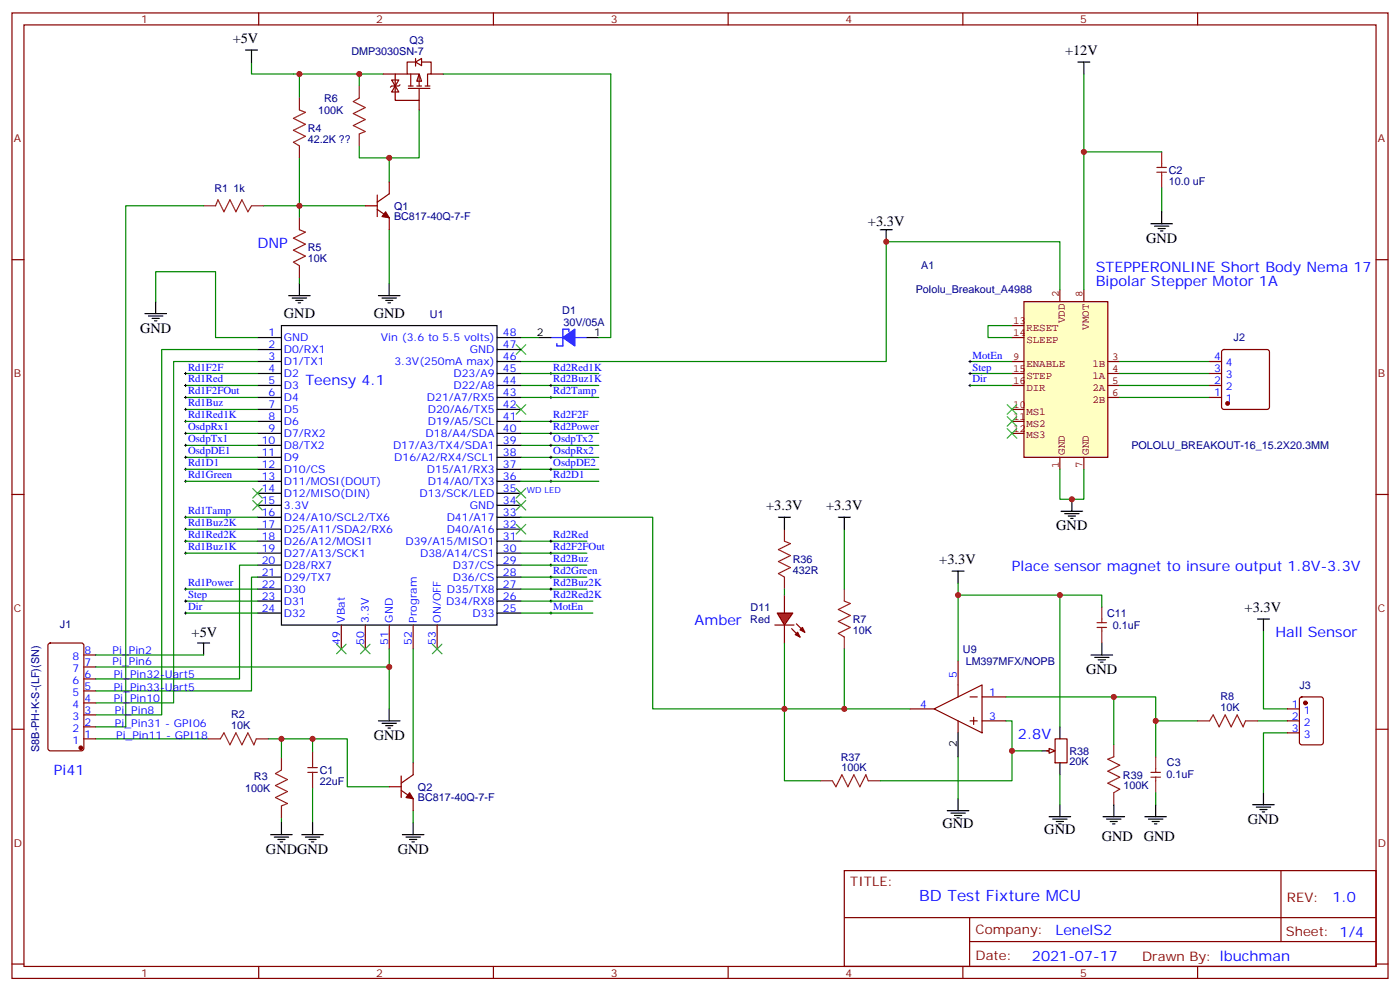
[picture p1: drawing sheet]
<svg xmlns="http://www.w3.org/2000/svg" width="412mm" height="292mm" viewBox="0 0 412 292" stroke-linecap="round" stroke-linejoin="round" font-family="sans-serif">
<g fill="none" stroke="#870000" stroke-width=".35">
<path d="M3.5 3.8h405.4v284.3h-405.4zM7.1 7.3h398.2v277.3h-398.2zM76.2 3.8v3.5M145.3 3.8v3.5M214.5 3.8v3.5M283.6 3.8v3.5M352.8 3.8v3.5M3.5 76.5h3.6M405.3 76.5h3.6M3.5 145.6h3.6M405.3 145.6h3.6M3.5 214.8h3.6"/>
<path d="M405.3 214.8h3.6M248.7 256.4h156.6v28.2h-156.6zM377.3 256.4v20.9M248.7 270.2h156.5M285.6 277.3h119.6M285.6 270.2v14.2M3.5 283.9h3.6M76.2 284.6v3.5M145.3 284.6v3.5M214.5 284.6v3.5M283.6 284.6v3.5M352.8 284.6v3.5"/>
<path d="M405.3 283.9h3.6"/>
</g>
<path d="M162.3 99.4h3.5M167.6 97.6v-.7h-1.8v5h-1.8v-.7M169.3 99.4h3.6" fill="none" stroke="#00f" stroke-width=".35"/>
<path d="M165.8 99.4l3.5-2.5v5z" fill="#00f" stroke="#00f" stroke-width=".35"/>
<path d="M158.7 99.4h3.6M172.9 99.4h3.5" fill="none" stroke="#000" stroke-width=".35"/>
<path d="M179.9 21.8v77.6h-3.5M153.5 99.4h5.2" fill="none" stroke="#008700" stroke-width=".35"/>
<path d="M301.6 88.8h24.7v45.9h-24.7z" fill="#ffffc2" stroke="#850000" stroke-width=".35"/>
<g fill="none" stroke="#850000" stroke-width=".35">
<path d="M298.1 95.9h3.5M298.1 99.4h3.5M312.2 85.3v3.5M319.3 85.3v3.5M298.1 106.5h3.5M298.1 110h3.5M298.1 113.5h3.5M326.3 106.5h3.5M326.3 110h3.5M326.3 113.5h3.5M326.3 117.1h3.5M298.1 120.6h3.5"/>
<path d="M298.1 124.1h3.5M298.1 127.6h3.5M312.2 134.7v3.5M319.3 134.7v3.5"/>
</g>
<g fill="none" stroke="#000" stroke-width=".35">
<path d="M72.3 14.7h3.5M74.1 14.7v3.6M317.5 18.3h3.5M319.3 18.3v3.5M259.3 67.7h3.5M261.1 67.7v3.5M339 65.9h6.4M340.1 66.6h4.2M341.1 67.3h2.2M341.8 68h.7M342.2 62.4v3.5M42.7 92.4h6.3"/>
<path d="M43.7 93.1h4.3M44.8 93.8h2.1M45.5 94.5h.7M45.9 88.8v3.6M75.8 99.4h7.1M82.9 95.9h63.5v88.2h-63.5zM111.5 87.1h6.3M112.5 87.8h4.3M113.6 88.5h2.1M114.3 89.2h.7M114.7 83.5v3.6M146.4 99.4h7.1"/>
<path d="M75.8 102.9h7.1M75.8 106.5h7.1M75.8 110h7.1M75.8 113.5h7.1M75.8 117.1h7.1M146.4 102.9h7.1M146.4 106.5h7.1M146.4 110h7.1M146.4 113.5h7.1M146.4 117.1h7.1M75.8 120.6h7.1M75.8 124.1h7.1"/>
<path d="M75.8 127.6h7.1M75.8 131.2h7.1M75.8 134.7h7.1M75.8 138.2h7.1M146.4 120.6h7.1M146.4 124.1h7.1M146.4 127.6h7.1M146.4 131.2h7.1M146.4 134.7h7.1M146.4 138.2h7.1M75.8 141.7h7.1M75.8 145.3h7.1"/>
<path d="M75.8 148.8h7.1M75.8 152.3h7.1M75.8 155.9h7.1M75.8 159.4h7.1M146.4 141.7h7.1M146.4 145.3h7.1M146.4 148.8h7.1M146.4 152.3h7.1M146.4 155.9h7.1M146.4 159.4h7.1M312.6 150.6h6.3M313.6 151.3h4.3"/>
<path d="M314.7 152h2.1M315.4 152.7h.7M315.7 147v3.6M75.8 162.9h7.1M75.8 166.4h7.1M75.8 170h7.1M75.8 173.5h7.1M75.8 177h7.1M146.4 162.9h7.1M146.4 166.4h7.1M146.4 170h7.1M146.4 173.5h7.1"/>
<path d="M146.4 177h7.1M58.2 189.4h3.5M60 189.4v3.5M75.8 180.6h7.1M146.4 180.6h7.1M370.4 182.3h3.5M372.2 182.3v3.5M111.5 212.3h6.3M112.5 213h4.3M113.6 213.7h2.1M114.3 214.4h.7M114.7 208.8v3.5"/>
<path d="M279 238.8h6.4M280.1 239.5h4.2M282.2 235.2v3.6M340.4 237v3.5M369 237h6.4M370.1 237.7h4.2M371.1 238.4h2.1M371.8 239.1h.7M372.2 233.5v3.5M79.7 245.8h6.4M80.8 246.5h4.2M81.8 247.2h2.2"/>
<path d="M82.5 247.9h.8M82.9 242.3v3.5M88.9 245.8h6.3M90 246.5h4.2M91 247.2h2.1M91.7 247.9h.7M92.1 242.3v3.5M118.5 245.8h6.4M119.6 246.5h4.2M120.6 247.2h2.2M121.4 247.9h.7M121.7 242.3v3.5"/>
<path d="M281.2 240.2h2.1M281.9 240.9h.7M337.3 240.5h6.3M338.3 241.2h4.2M339.4 241.9h2.1M340.1 242.6h.7"/>
</g>
<g fill="none" stroke="#008700" stroke-width=".35">
<path d="M74.1 18.3v3.5h31.7v3.5M105.8 21.8h7.1M123.5 32.4v14.1h-17.7v-3.5M130.5 21.8h49.4M319.3 21.8v63.5M88.2 46.5v14.1h19.4M114.7 46.5v7.1M319.3 44.7h22.9M342.2 55.3v7.1M77.6 60.6h10.6M114.7 67.7v15.8M45.9 88.8v-8.8h17.6v19.4h12.3"/>
<path d="M298.1 95.9h-7.1v3.5h7.1M312.2 85.3v-14.1h-51.1v35.3h-107.6M54.7 113.5h21.1M54.7 117.1h21.1M54.7 110h21.1M75.8 102.9h-28.2v107.6h-19.4M75.8 106.5h-24.6v100.5h-23M153.5 117.1h22.9M285.8 113.5h12.3M285.8 106.5h12.3M329.8 113.5h26.5M329.8 117.1h26.5"/>
<path d="M329.8 110h26.5M329.8 106.5h26.5M54.7 131.2h21.1M54.7 120.6h21.1M54.7 127.6h21.1M54.7 134.7h21.1M54.7 138.2h21.1M153.5 131.2h22.9M153.5 134.7h22.9M153.5 138.2h22.9M153.5 124.1h22.9M312.2 138.2v8.8h7.1v-8.8"/>
<path d="M54.7 141.7h21.1M54.7 152.3h21.1M153.5 152.3h38.8v56.5h75.8M153.5 159.4h19.4M75.8 166.4h-5.2v33.6h-42.4M75.8 170h-1.7v33.5h-45.9M153.5 162.9h19.4M28.2 192.9h31.8M28.2 196.4h86.5M114.7 191.1v17.7M121.7 191.1v33.5M372.2 185.8v23h7"/>
<path d="M28.2 217.6h33.2M79 217.6h23.3v14.1h12.4M82.9 217.6v5.6M92.1 217.6v3.9M296.3 205.2h44.1v7.1h12.4M340.4 212.3v10.6M370.4 212.3h8.8M379.2 215.8h-7v17.7M92.1 232.1v10.2M121.7 238.8v3.5M282.2 222.9v12.3M82.9 240.9v1.4"/>
</g>
<g fill="none" stroke="#000" stroke-width=".29">
<path d="M161.9 117.1h.7M162.3 116.7v.7M285.4 113.5h.7M285.4 106.5h.7M285.8 106.1v.7M285.8 113.2v.7M54.3 138.2h.7M54.3 131.2h.7M54.3 134.7h.7M54.3 127.6h.7M54.7 127.3v.7M54.7 130.8v.7"/>
<path d="M54.7 134.3v.7M54.7 137.9v.7M161.9 138.2h.7M161.9 124.1h.7M161.9 131.2h.7M161.9 134.7h.7M162.3 123.8v.7M162.3 130.8v.7M162.3 134.3v.7M162.3 137.9v.7M54.3 141.7h.7M54.3 152.3h.7"/>
<path d="M54.7 141.4v.7M54.7 152v.7M161.9 162.9h.7M162.3 162.6v.7"/>
</g>
<g fill="none" stroke="#3c3" stroke-width=".35">
<path d="M152 101.5l2.9 2.9M154.9 101.5l-2.9 2.9M296.7 119.2l2.8 2.8M299.5 119.2l-2.8 2.8M296.7 122.7l2.8 2.8M296.7 126.2l2.8 2.8M299.5 122.7l-2.8 2.8M299.5 126.2l-2.8 2.8M74.4 147.4l2.9 2.8M77.3 147.4l-2.9 2.8M152 143.9l2.9 2.8M154.9 143.9l-2.9 2.8"/>
<path d="M99.1 189.7l2.9 2.8M102 189.7l-2.9 2.8M106.2 189.7l2.8 2.8M109 189.7l-2.8 2.8M127.4 189.7l2.8 2.8M130.2 189.7l-2.8 2.8"/>
</g>
<g fill="none" stroke="#870000" stroke-width=".35">
<path d="M115.4 23.6h2.1l-1.1 1.7zM116.4 25.3l1.1 1.8h-2.1zM117.8 25l-.3 .3h-2.1l-.4 .4M119.9 21.8h-3.5v7.8h7.1v-3.6M356.3 117.1h3.5M356.3 113.5h3.5M356.3 110h3.5M356.3 106.5h3.5M360.1 103.1l.4-.2h12.7l.5 .2 .2 .5v16.3l-.2 .5-.5 .2h-12.7l-.5-.3-.2-.4v-16.3zM14.3 189.6l.5-.2h9.2l.6 .4 .1 30.6-.5 .7h-9.4l-.6-.4-.1-30.6zM24.7 200h3.5M24.7 196.4h3.5"/>
<path d="M24.7 192.9h3.5M100.5 184.1v7M107.6 184.1v7M114.7 184.1v7M121.7 184.1v7M128.8 184.1v7M24.7 217.6h3.5M24.7 214.1h3.5M24.7 210.5h3.5M24.7 207h3.5M24.7 203.5h3.5"/>
</g>
<path d="M340.8 50.7h2.8M340.8 49.3h2.8M342.2 44.7v4.6M342.2 50.7v4.6M90.7 227.5h2.8M90.7 226.1h2.8M92.1 221.5v4.6M92.1 227.5v4.6" fill="none" stroke="#8c2424" stroke-width=".35"/>
<g fill="#870000" stroke="#870000" stroke-width=".35">
<circle cx="23.8" cy="220.2" r=".53"/>
<circle cx="361.6" cy="118.8" r=".53"/>
</g>
<path d="M123.5 21.8l.7 2.1h-1.4z" fill="#fff" stroke="#870000" stroke-width=".35"/>
<g fill="none" stroke="#870000" stroke-width=".35">
<path d="M122.4 18.3l1.8-1.1v2.1zM122.4 18.3h-2.5v3.5h3.6v3.5M122.4 17.2v2.3M124.2 18.3h2.8v3.5h-1.1v3.5M112.9 21.8h3.5M120.3 26h6.3M120.3 25.3h1.4M121 21.8v3.5M122.8 25.3h1.4M123.5 29.6v2.8M125.2 25.3h1.4M127 21.8h3.5"/>
<path d="M111.1 57.4v6.4M114.7 53.6v3.5l-3.6 2.4M107.6 60.6h3.5M111.1 61.7l3.6 2.4v3.6M231.1 175.3v5.3M228.2 184.1h5.7M231.1 184.1v5.3M233.2 185.1l2.5 2.5M234.6 183.7l2.5 2.5M379.2 208.8h3.6M379.2 212.3h3.6M379.2 215.8h3.6"/>
<path d="M383 205.5l.5-.3h5.6l.7 .5v13l-.4 .6-5.9 .1-.7-.5v-12.9zM114.7 231.7h3.5M118.2 232.8l3.5 2.4v3.6M118.2 228.5v6.4M121.7 224.6v3.6l-3.5 2.4"/>
</g>
<g fill="none" stroke="#000" stroke-width=".29">
<path d="M54.3 110h.7M54.3 113.5h.7M54.3 117.1h.7M54.7 109.6v.7M54.7 113.2v.7M54.7 116.7v.7M161.9 110h.7M161.9 113.5h.7M162.3 109.6v.7M162.3 113.2v.7M285.4 110h.7M285.8 109.6v.7"/>
<path d="M54.3 120.6h.7M54.3 124.1h.7M54.7 120.2v.7M54.7 123.8v.7M161.9 127.6h.7M162.3 127.3v.7M54.3 159.4h.7M54.3 155.9h.7M54.7 155.5v.7M54.7 159v.7M161.9 159.4h.7M161.9 141.7h.7"/>
<path d="M162.3 141.4v.7M162.3 159v.7M54.3 177h.7M54.3 173.5h.7M54.3 162.9h.7M54.7 162.6v.7M54.7 173.1v.7M54.7 176.7v.7M161.9 166.4h.7M161.9 170h.7M161.9 177h.7M161.9 173.5h.7"/>
<path d="M162.3 166.1v.7M162.3 169.6v.7M162.3 173.1v.7M162.3 176.7v.7M54.3 180.6h.7M54.7 180.2v.7M161.9 180.6h.7M162.3 180.2v.7"/>
</g>
<path d="M152 119.2l2.9 2.8M154.9 119.2l-2.9 2.8M74.4 143.9l2.9 2.8M77.3 143.9l-2.9 2.8M152 147.4l2.9 2.8M152 154.4l2.9 2.9M154.9 147.4l-2.9 2.8M154.9 154.4l-2.9 2.9" fill="none" stroke="#3c3" stroke-width=".35"/>
<g fill="none" stroke="#008700" stroke-width=".35">
<path d="M88.2 21.8v7.1M88.2 60.6v3.5M88.2 81.8v1.7M153.5 113.5h22.9M153.5 110h22.9M285.8 110h12.3M54.7 124.1h21.1M153.5 127.6h22.9M54.7 159.4h21.1M54.7 155.9h21.1M153.5 141.7h22.9M54.7 177h21.1"/>
<path d="M54.7 173.5h21.1M54.7 162.9h21.1M153.5 166.4h19.4M153.5 170h19.4M153.5 177h21.1M153.5 173.5h19.4M54.7 180.6h21.1M153.5 180.6h21.1"/>
</g>
<g fill="#870000" stroke="#870000" stroke-width=".35">
<path d="M120.6 233.5l1.1 1.7-2.1-.3z"/>
<path d="M113.6 62.4l1.1 1.7-2.2-.3z"/>
<path d="M234.2 186.9l.7-.7 .8 1.4z"/>
<path d="M235.7 185.5l.7-.7 .7 1.4z"/>
<circle cx="384.5" cy="207" r=".53"/>
</g>
<path d="M88.2 28.9v3.5l1.8 .7-3.6 1.8 3.6 1.7-3.6 1.8 3.6 1.7-3.6 1.8 1.8 1.1v3.5M105.8 25.3v3.6l-1.7 1 3.5 1.8-3.5 1.7 3.5 1.8-3.5 1.8 3.5 1.7-1.8 .7v3.6M60 60.6h3.5l.7-1.8 1.8 3.6 1.7-3.6 1.8 3.6 1.8-3.6 1.7 3.6 1.1-1.8h3.5M88.2 64.1v3.6l1.8 .7-3.6 1.7 3.6 1.8-3.6 1.8 3.6 1.7-3.6 1.8 1.8 1v3.6M61.4 217.6h3.5l1.1-1.8 1.7 3.6 1.8-3.6 1.8 3.6 1.7-3.6 1.8 3.6 .7-1.8h3.5M352.8 212.3h3.5l1.1-1.8 1.7 3.6 1.8-3.6 1.8 3.6 1.7-3.6 1.8 3.6 .7-1.8h3.5M82.9 223.2v3.6l-1.8 1 3.6 1.8-3.6 1.8 3.6 1.7-3.6 1.8 3.6 1.7-1.8 .7v3.6M339 227.5h2.8M339 228.9h2.8M340.4 222.9v4.6M340.4 228.9v4.6" fill="none" stroke="#8c2424" stroke-width=".35"/>
<path d="M85 87.1h6.4M86.1 87.8h4.2M87.1 88.5h2.2M87.8 89.2h.7M88.2 83.5v3.6" fill="none" stroke="#000" stroke-width=".35"/>
<path d="M229 180.6h4.5l-2.4 3.5z" fill="#f00" stroke="#870000" stroke-width=".35"/>
<path d="M231.1 155.9v3.5l1.7 .7-3.5 1.8 3.5 1.7-3.5 1.8 3.5 1.7-3.5 1.8 1.8 1.1v3.5" fill="none" stroke="#8c2424" stroke-width=".35"/>
<path d="M231.1 173.5v1.8M231.1 189.4v19.4" fill="none" stroke="#008700" stroke-width=".35"/>
<path d="M229.3 152.3h3.5M231.1 152.3v3.6M282.2 215.8v7.1M312.2 214.1v3.5M306.9 221.1h3.5M312.2 224.6v3.6" fill="none" stroke="#000" stroke-width=".35"/>
<path d="M282.2 194.7v10.5M268.1 208.8h7.1M275.2 208.8l14.1-7.1v14.1zM282.2 212.3v3.5M285.8 205.2h2.1M285.8 212.3h2.1M286.8 211.2v2.2M289.3 205.2h7M289.3 212.3h7M310.8 217.6h3.5v7h-3.5zM308.3 221.1h1.8" fill="none" stroke="#870000" stroke-width=".35"/>
<path d="M309 220.4l1.8 .7-1.8 .7z" fill="#f0f0f0" stroke="#870000" stroke-width=".35"/>
<g fill="none" stroke="#000" stroke-width=".35">
<path d="M246.9 152.3h3.6M248.7 152.3v3.6M280.5 168.2h3.5M282.2 168.2v3.5M321.4 192.9h6.3M322.4 193.6h4.3M323.5 194.3h2.1M324.2 195h.7M324.6 189.4v3.5M312.2 237v3.5M328.1 237v3.5M309 240.5h6.4"/>
<path d="M310.1 241.2h4.2M311.1 241.9h2.2M311.9 242.6h.7M324.9 240.5h6.4M326 241.2h4.2M327 241.9h2.1M327.7 242.6h.7"/>
</g>
<path d="M60 60.6h-23v153.5h-8.8M248.7 155.9v17.6M282.2 175.3h30v38.8M282.2 171.7v23M312.2 175.3h12.4v3.5M248.7 191.1v17.7M231.1 208.8v21.1h10.6M296.3 212.3h1.8v8.8h8.8M328.1 205.2v14.2M298.1 221.1v8.8h-38.8M312.2 228.2v8.8M340.4 233.5v3.5" fill="none" stroke="#008700" stroke-width=".35"/>
<path d="M248.7 173.5v3.5l1.8 .7-3.6 1.8 3.6 1.8-3.6 1.7 3.6 1.8-3.6 1.7 1.8 1.1v3.5M324.6 178.8v4.6M323.1 183.4h2.9M323.1 184.8h2.9M324.6 184.8v4.6M328.1 219.4v3.5l-1.8 .7 3.5 1.8-3.5 1.7 3.5 1.8-3.5 1.7 3.5 1.8-1.7 1.1v3.5M241.7 229.9h3.5l1 1.8 1.8-3.5 1.8 3.5 1.7-3.5 1.8 3.5 1.8-3.5 .7 1.7h3.5" fill="none" stroke="#8c2424" stroke-width=".35"/>
<g fill="#c00">
<circle cx="261.1" cy="71.2" r=".88"/>
<circle cx="114.7" cy="196.4" r=".88"/>
<circle cx="105.8" cy="21.8" r=".88"/>
<circle cx="114.7" cy="46.5" r=".88"/>
<circle cx="319.3" cy="44.7" r=".88"/>
<circle cx="88.2" cy="60.6" r=".88"/>
<circle cx="88.2" cy="21.8" r=".88"/>
<circle cx="315.7" cy="147" r=".88"/>
<circle cx="340.4" cy="212.3" r=".88"/>
<circle cx="282.2" cy="175.3" r=".88"/>
<circle cx="231.1" cy="208.8" r=".88"/>
<circle cx="248.7" cy="208.8" r=".88"/>
<circle cx="312.2" cy="175.3" r=".88"/>
<circle cx="298.1" cy="221.1" r=".88"/>
<circle cx="328.1" cy="205.2" r=".88"/>
<circle cx="92.1" cy="217.6" r=".88"/>
<circle cx="82.9" cy="217.6" r=".88"/>
</g>
<text font-size="4.6" fill="#00f" x="270.8" y="265.4">BD Test Fixture MCU</text>
<g font-size="4.2">
<text x="68.5" y="12.6">+5V</text>
<text x="313.7" y="16.2">+12V</text>
<text x="255.7" y="66.5">+3.3V</text>
<text x="337.6" y="71.5">GND</text>
<text x="83.6" y="93.6">GND</text>
<text x="110.1" y="93.6">GND</text>
<text x="41.3" y="98">GND</text>
<text x="225.7" y="150.2">+3.3V</text>
<text x="243.3" y="150.2">+3.3V</text>
<text x="311.1" y="156.2">GND</text>
<text x="276.7" y="166.1">+3.3V</text>
<text x="366.6" y="180.2">+3.3V</text>
<text x="56.4" y="187.6">+5V</text>
<text x="320" y="198.5">GND</text>
<text x="110.1" y="217.9">GND</text>
<text x="277.6" y="243.7">GND</text>
<text x="307.6" y="245.5">GND</text>
<text x="367.6" y="242.6">GND</text>
<text x="78.3" y="251.5">GNDGND</text>
<text x="117.2" y="251.5">GND</text>
<text x="324.6" y="247.6">GND</text>
<text x="336.9" y="247.6">GND</text>
</g>
<g font-size="4.2" fill="#00f">
<text x="75.8" y="73">DNP</text>
<text x="322.8" y="80">STEPPERONLINE Short Body Nema 17</text>
<text x="322.8" y="84.2">Bipolar Stepper Motor 1A</text>
<text x="90" y="113.5">Teensy 4.1</text>
<text x="298.1" y="168.2">Place sensor magnet to insure output 1.8V-3.3V</text>
<text x="204.6" y="184.1">Amber</text>
<text x="375.7" y="187.6">Hall Sensor</text>
<text x="299.9" y="217.6">2.8V</text>
<text x="15.9" y="228.2">Pi41</text>
<text x="392.5" y="265.7">1.0</text>
<text x="310.9" y="275.2">LenelS2</text>
<text x="304" y="283">2021-07-17</text>
</g>
<g font-size="3.9" fill="#800">
<text x="250.5" y="261">TITLE:</text>
<text x="379.1" y="265.7">REV:</text>
<text x="287.4" y="275.2">Company:</text>
<text x="378.7" y="275.8">Sheet: 1/4</text>
<text x="287.4" y="282.9">Date:</text>
<text x="336.4" y="282.9">Drawn By: lbuchman</text>
</g>
<g font-size="3.2" fill="#800">
<text x="41.6" y="6.8">1</text>
<text x="110.8" y="6.8">2</text>
<text x="179.9" y="6.8">3</text>
<text x="249.1" y="6.8">4</text>
<text x="318.2" y="6.8">5</text>
<text x="4.1" y="41.9">A</text>
<text x="405.9" y="41.9">A</text>
<text x="4.1" y="111.1">B</text>
<text x="405.9" y="111.1">B</text>
<text x="4.1" y="180.2">C</text>
<text x="405.9" y="180.2">C</text>
<text x="4.1" y="249.3">D</text>
<text x="405.9" y="249.3">D</text>
<text x="41.6" y="287.6">1</text>
<text x="110.8" y="287.6">2</text>
<text x="179.9" y="287.6">3</text>
<text x="249.1" y="287.6">4</text>
<text x="318.2" y="287.6">5</text>
</g>
<g font-size="3.2" fill="#000080">
<text x="103.5" y="16.2">DMP3030SN-7</text>
<text x="120.6" y="13">Q3</text>
<text x="95.5" y="29.9">R6</text>
<text x="93.8" y="33.5">100K</text>
<text x="90.7" y="42">42.2K ??</text>
<text x="90.7" y="38.8">R4</text>
<text x="344.3" y="51.2">C2</text>
<text x="63.2" y="56.4">R1</text>
<text x="68.7" y="56.4">1k</text>
<text x="344.3" y="54.4">10.0 uF</text>
<text x="116.1" y="64.9">BC817-40Q-7-F</text>
<text x="116.1" y="61.8">Q1</text>
<text x="90.7" y="77.3">10K</text>
<text x="90.7" y="74.1">R5</text>
<text x="271.4" y="79.2">A1</text>
<text x="269.8" y="86.3">Pololu_Breakout_A4988</text>
<text x="126.7" y="93.5">U1</text>
<text x="165.6" y="92.5">D1</text>
<text x="166" y="95.9">30V/05A</text>
<text x="363.4" y="100.5">J2</text>
<text x="333.3" y="132.1">POLOLU_BREAKOUT-16_15.2X20.3MM</text>
<text x="233.5" y="165.8">R36</text>
<text x="233.5" y="169">432R</text>
<text x="221.1" y="179.9">D11</text>
<text x="17.7" y="185">J1</text>
<text x="221" y="183.4">Red</text>
<text x="251.2" y="183.5">R7</text>
<text x="326.1" y="181.6">C11</text>
<text x="327.8" y="185.1">0.1uF</text>
<text x="251.2" y="186.6">10K</text>
<text x="283.6" y="192.3">U9</text>
<text x="284.5" y="195.8">LM397MFX/NOPB</text>
<text x="382.8" y="202.8">J3</text>
<text x="359.5" y="209.5">10K</text>
<text x="359.5" y="206.3">R8</text>
<text x="68.1" y="214.8">10K</text>
<text x="68.1" y="211.6">R2</text>
<text x="11.5" y="221.4" transform="rotate(-90 11.5 221.4)">S8B-PH-K-S-(LF)(SN)</text>
<text x="94.2" y="227.9">C1</text>
<text x="247.7" y="224">R37</text>
<text x="247.9" y="227.1">100K</text>
<text x="315" y="225.4">20K</text>
<text x="315" y="222.2">R38</text>
<text x="343.7" y="225.7">C3</text>
<text x="72.2" y="233.2">100K</text>
<text x="74.8" y="229.6">R3</text>
<text x="94.2" y="231.1">22uF</text>
<text x="123.1" y="232.9">Q2</text>
<text x="330.8" y="229.4">R39</text>
<text x="331" y="232.5">100K</text>
<text x="343.6" y="229.2">0.1uF</text>
<text x="123.1" y="236">BC817-40Q-7-F</text>
</g>
<g font-size="3.2" fill="#840000">
<text x="311.9" y="87.6" transform="rotate(-90 311.9 87.6)">2</text>
<text x="318.9" y="87.6" transform="rotate(-90 318.9 87.6)">8</text>
<text x="298.4" y="95.5">13</text>
<text x="313.7" y="95.2" transform="rotate(-90 313.7 95.2)">VDD</text>
<text x="298.4" y="99.1">14</text>
<text x="302.3" y="97.4">RESET</text>
<text x="302.3" y="100.9">SLEEP</text>
<text x="320.8" y="97.2" transform="rotate(-90 320.8 97.2)">VMOT</text>
<text x="298.4" y="106.1">9</text>
<text x="302.3" y="108">ENABLE</text>
<text x="321.8" y="108">1B</text>
<text x="327.6" y="106.1">3</text>
<text x="298.4" y="109.6">15</text>
<text x="298.4" y="113.2">16</text>
<text x="302.3" y="111.5">STEP</text>
<text x="321.8" y="111.5">1A</text>
<text x="327.6" y="109.6">4</text>
<text x="327.6" y="113.2">5</text>
<text x="302.3" y="115">DIR</text>
<text x="321.8" y="115">2A</text>
<text x="321.8" y="118.6">2B</text>
<text x="327.6" y="116.7">6</text>
<text x="298.4" y="120.2">10</text>
<text x="298.4" y="123.8">11</text>
<text x="302.3" y="122.1">MS1</text>
<text x="302.3" y="125.6">MS2</text>
<text x="298.4" y="127.3">12</text>
<text x="302.3" y="129.1">MS3</text>
<text x="311.9" y="137.9" transform="rotate(-90 311.9 137.9)">1</text>
<text x="313.7" y="134" transform="rotate(-90 313.7 134)">GND</text>
<text x="318.9" y="137.9" transform="rotate(-90 318.9 137.9)">7</text>
<text x="320.8" y="134" transform="rotate(-90 320.8 134)">GND</text>
</g>
<g font-size="3.2" fill="#00f">
<text x="79.1" y="99.1">1</text>
<text x="83.6" y="100.5">GND</text>
<text x="112.2" y="100.5">Vin (3.6 to 5.5 volts)</text>
<text x="148.2" y="99.1">48</text>
<text x="79.1" y="102.6">2</text>
<text x="79.1" y="106.1">3</text>
<text x="83.6" y="104">D0/RX1</text>
<text x="83.6" y="107.5">D1/TX1</text>
<text x="116.2" y="107.5">3.3V(250mA max)</text>
<text x="138.4" y="104">GND</text>
<text x="148.2" y="106.1">46</text>
<text x="148.2" y="102.6">47</text>
<text x="286.5" y="105.6">MotEn</text>
<text x="357.6" y="106.1">4</text>
<text x="361.1" y="107.9">4</text>
<text x="55.4" y="109.1">Rd1F2F</text>
<text x="55.4" y="112.6">Rd1Red</text>
<text x="79.1" y="109.6">4</text>
<text x="79.1" y="113.2">5</text>
<text x="83.6" y="111.1">D2</text>
<text x="133.6" y="111.1">D23/A9</text>
<text x="148.2" y="113.2">44</text>
<text x="148.2" y="109.6">45</text>
<text x="163" y="109.1">Rd2Red1K</text>
<text x="163" y="112.6">Rd2Buz1K</text>
<text x="286.5" y="112.6">Dir</text>
<text x="286.5" y="109.1">Step</text>
<text x="357.6" y="113.2">2</text>
<text x="357.6" y="109.6">3</text>
<text x="361.1" y="111.4">3</text>
<text x="55.4" y="119.7">Rd1Buz</text>
<text x="55.4" y="116.2">Rd1F2FOut</text>
<text x="79.1" y="116.7">6</text>
<text x="83.6" y="114.6">D3</text>
<text x="83.6" y="118.1">D4</text>
<text x="125.8" y="118.1">D21/A7/RX5</text>
<text x="133.6" y="114.6">D22/A8</text>
<text x="148.2" y="116.7">43</text>
<text x="163" y="116.2">Rd2Tamp</text>
<text x="357.6" y="116.7">1</text>
<text x="361.1" y="118.5">1</text>
<text x="361.1" y="114.9">2</text>
<text x="55.4" y="123.2">Rd1Red1K</text>
<text x="79.1" y="120.2">7</text>
<text x="79.1" y="123.8">8</text>
<text x="83.6" y="121.6">D5</text>
<text x="83.6" y="125.2">D6</text>
<text x="126" y="125.2">D19/A5/SCL</text>
<text x="126" y="121.6">D20/A6/TX5</text>
<text x="148.2" y="123.8">41</text>
<text x="148.2" y="120.2">42</text>
<text x="163" y="123.2">Rd2F2F</text>
<text x="55.4" y="126.8">OsdpRx1</text>
<text x="55.4" y="130.3">OsdpTx1</text>
<text x="77.1" y="130.8">10</text>
<text x="79.1" y="127.3">9</text>
<text x="83.6" y="128.7">D7/RX2</text>
<text x="125.4" y="128.7">D18/A4/SDA</text>
<text x="148.2" y="130.8">39</text>
<text x="148.2" y="127.3">40</text>
<text x="163" y="130.3">OsdpTx2</text>
<text x="163" y="126.8">Rd2Power</text>
<text x="55.4" y="137.3">Rd1D1</text>
<text x="55.4" y="133.8">OsdpDE1</text>
<text x="77.1" y="134.3">11</text>
<text x="77.1" y="137.9">12</text>
<text x="83.6" y="132.2">D8/TX2</text>
<text x="83.6" y="135.7">D9</text>
<text x="115.8" y="132.2">D17/A3/TX4/SDA1</text>
<text x="116.1" y="135.7">D16/A2/RX4/SCL1</text>
<text x="148.2" y="137.9">37</text>
<text x="148.2" y="134.3">38</text>
<text x="163" y="133.8">OsdpRx2</text>
<text x="163" y="137.3">OsdpDE2</text>
<text x="55.4" y="140.9">Rd1Green</text>
<text x="77.1" y="141.4">13</text>
<text x="83.6" y="139.3">D10/CS</text>
<text x="83.6" y="142.8">D11/MOSI(DOUT)</text>
<text x="125.8" y="139.3">D15/A1/RX3</text>
<text x="126" y="142.8">D14/A0/TX3</text>
<text x="148.2" y="141.4">36</text>
<text x="163" y="140.9">Rd2D1</text>
<text x="77.1" y="144.9">14</text>
<text x="77.1" y="148.4">15</text>
<text x="83.6" y="146.3">D12/MISO(DIN)</text>
<text x="83.6" y="149.9">3.3V</text>
<text x="123.5" y="146.3">D13/SCK/LED</text>
<text x="138.4" y="149.9">GND</text>
<text x="148.2" y="148.4">34</text>
<text x="148.2" y="144.9">35</text>
<text x="55.4" y="151.4">Rd1Tamp</text>
<text x="55.4" y="155">Rd1Buz2K</text>
<text x="77.1" y="152">16</text>
<text x="77.1" y="155.5">17</text>
<text x="83.6" y="153.4">D24/A10/SCL2/TX6</text>
<text x="131.6" y="153.4">D41/A17</text>
<text x="148.2" y="155.5">32</text>
<text x="148.2" y="152">33</text>
<text x="55.4" y="158.5">Rd1Red2K</text>
<text x="77.1" y="159">18</text>
<text x="83.6" y="156.9">D25/A11/SDA2/RX6</text>
<text x="83.6" y="160.4">D26/A12/MOSI1</text>
<text x="119.4" y="160.4">D39/A15/MISO1</text>
<text x="131.6" y="156.9">D40/A16</text>
<text x="148.2" y="159">31</text>
<text x="163" y="158.5">Rd2Red</text>
<text x="55.4" y="162">Rd1Buz1K</text>
<text x="77.1" y="162.6">19</text>
<text x="77.1" y="166.1">20</text>
<text x="83.6" y="164">D27/A13/SCK1</text>
<text x="83.6" y="167.5">D28/RX7</text>
<text x="123.7" y="164">D38/A14/CS1</text>
<text x="133.4" y="167.5">D37/CS</text>
<text x="148.2" y="166.1">29</text>
<text x="148.2" y="162.6">30</text>
<text x="163" y="162">Rd2F2FOut</text>
<text x="163" y="165.6">Rd2Buz</text>
<text x="55.4" y="172.6">Rd1Power</text>
<text x="77.1" y="169.6">21</text>
<text x="77.1" y="173.1">22</text>
<text x="83.6" y="171">D29/TX7</text>
<text x="133.4" y="171">D36/CS</text>
<text x="148.2" y="173.1">27</text>
<text x="148.2" y="169.6">28</text>
<text x="163" y="169.1">Rd2Green</text>
<text x="163" y="172.6">Rd2Buz2K</text>
<text x="55.4" y="179.7">Dir</text>
<text x="55.4" y="176.1">Step</text>
<text x="77.1" y="176.7">23</text>
<text x="83.6" y="174.6">D30</text>
<text x="83.6" y="178.1">D31</text>
<text x="131.4" y="178.1">D34/RX8</text>
<text x="131.6" y="174.6">D35/TX8</text>
<text x="148.2" y="176.7">26</text>
<text x="163" y="176.1">Rd2Red2K</text>
<text x="163" y="179.7">MotEn</text>
<text x="77.1" y="180.2">24</text>
<text x="83.6" y="181.6">D32</text>
<text x="101.6" y="183.4" transform="rotate(-90 101.6 183.4)">VBat</text>
<text x="108.7" y="183.4" transform="rotate(-90 108.7 183.4)">3.3V</text>
<text x="115.7" y="183.4" transform="rotate(-90 115.7 183.4)">GND</text>
<text x="122.8" y="183.4" transform="rotate(-90 122.8 183.4)">Program</text>
<text x="129.8" y="183.4" transform="rotate(-90 129.8 183.4)">ON/OFF</text>
<text x="139.2" y="181.6">D33</text>
<text x="148.2" y="180.2">25</text>
<text x="100.2" y="189.9" transform="rotate(-90 100.2 189.9)">49</text>
<text x="107.2" y="189.9" transform="rotate(-90 107.2 189.9)">50</text>
<text x="114.3" y="189.9" transform="rotate(-90 114.3 189.9)">51</text>
<text x="121.4" y="189.9" transform="rotate(-90 121.4 189.9)">52</text>
<text x="128.4" y="189.9" transform="rotate(-90 128.4 189.9)">53</text>
<text x="21.4" y="197.8">7</text>
<text x="21.4" y="194.3">8</text>
<text x="24.9" y="196.1">7</text>
<text x="24.9" y="192.5">8</text>
<text x="33.2" y="192.5">Pi_Pin2</text>
<text x="33.2" y="195.7">Pi_Pin6</text>
<text x="21.4" y="201.4">6</text>
<text x="24.9" y="203.1">5</text>
<text x="24.9" y="199.6">6</text>
<text x="33.5" y="199.6">Pi_Pin32-Uart5</text>
<text x="33.5" y="203.5">Pi_Pin33-Uart5</text>
<text x="281.9" y="199.6" transform="rotate(-90 281.9 199.6)">5</text>
<text x="21.4" y="208.4">4</text>
<text x="21.4" y="204.9">5</text>
<text x="24.9" y="206.7">4</text>
<text x="33.5" y="206.7">Pi_Pin10</text>
<text x="271" y="208.4">4</text>
<text x="291.4" y="204.9">1</text>
<text x="380.6" y="208.4">1</text>
<text x="21.4" y="215.5">2</text>
<text x="21.4" y="211.9">3</text>
<text x="24.9" y="213.7">2</text>
<text x="24.9" y="210.2">3</text>
<text x="33.9" y="210.2">Pi_Pin8</text>
<text x="33.9" y="214.1">Pi_Pin31 - GPI06</text>
<text x="291.4" y="211.9">3</text>
<text x="380.6" y="211.9">2</text>
<text x="380.6" y="215.5">3</text>
<text x="384.1" y="210.2">1</text>
<text x="384.1" y="213.7">2</text>
<text x="21.4" y="219">1</text>
<text x="24.9" y="217.2">1</text>
<text x="34.2" y="217.6">Pi_Pin11 - GPI18</text>
<text x="384.1" y="217.2">3</text>
</g>
<g font-size="3.2">
<text x="158.1" y="99.1">2</text>
<text x="175" y="99.1">1</text>
<text x="281.9" y="220" transform="rotate(-90 281.9 220)">2</text>
</g>
<text font-size="2.5" fill="#00f" x="155.2" y="145.3">WD LED</text>
</svg>
